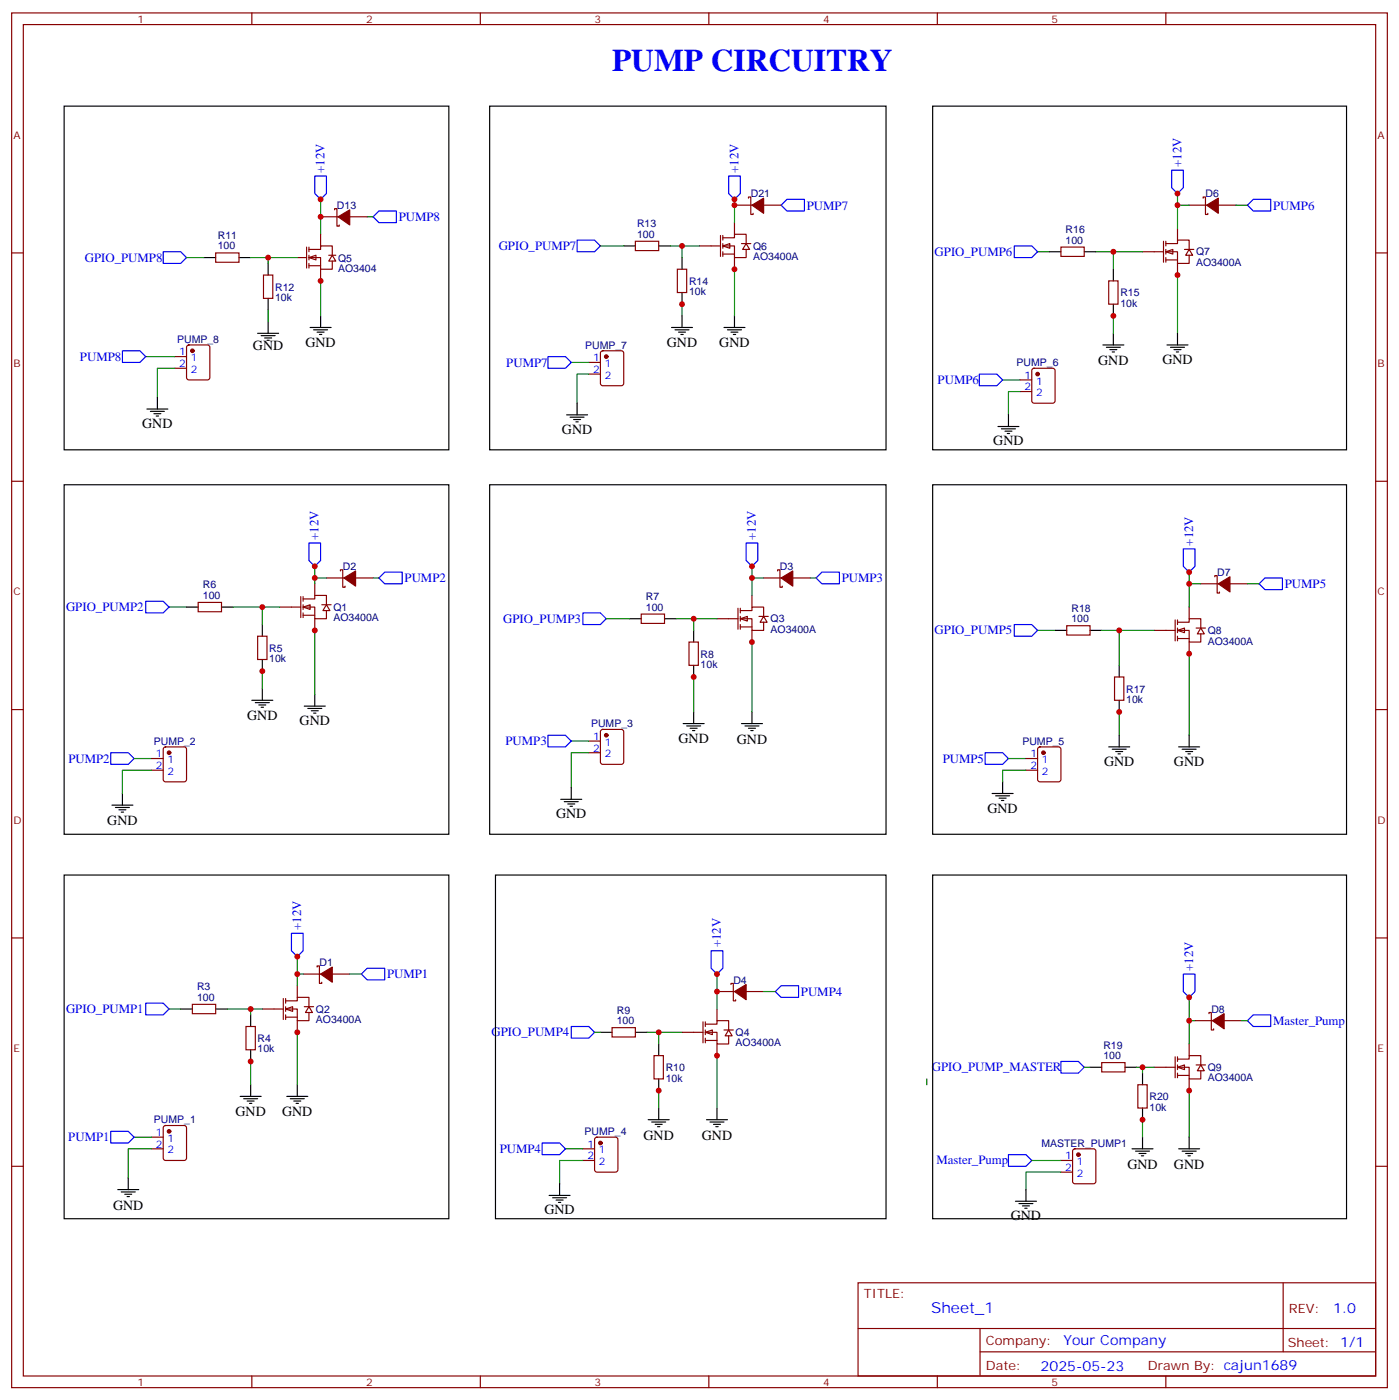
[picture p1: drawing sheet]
<svg xmlns="http://www.w3.org/2000/svg" width="423mm" height="424mm" viewBox="0 0 423 424" stroke-linecap="round" stroke-linejoin="round" font-family="sans-serif">
<g fill="none" stroke="#870000" stroke-width=".35">
<path d="M3.5 3.9h416.3v416.3h-416.3zM7.1 7.4h409.2v409.3h-409.2zM76.2 3.9v3.5M145.3 3.9v3.5M214.5 3.9v3.5M283.6 3.9v3.5M352.8 3.9v3.5M3.5 76.6h3.6M416.3 76.6h3.5M3.5 145.7h3.6M416.3 145.7h3.5M3.5 214.9h3.6"/>
<path d="M416.3 214.9h3.5M3.5 284h3.6M416.3 284h3.5M58.2 304.1h7.1v2.9h-7.1zM74.4 310.8h2.9v7.1h-2.9zM3.5 353.2h3.6M45.9 344.3h3.5M45.9 347.9h3.5M49.6 341l.5-.2h5.6l.7 .4v9.5l-.4 .6-5.9 .1-.7-.5v-9.4zM416.3 353.2h3.5M259.6 388.4h156.7v28.3h-156.7zM388.3 388.5v20.8"/>
<path d="M76.2 416.7v3.5M145.3 416.7v3.5M214.5 416.7v3.5M259.7 402.3h156.4M283.6 416.7v3.5M296.6 409.3h119.5M296.6 402.3v14.1M352.8 416.7v3.5"/>
</g>
<circle cx="51.2" cy="342.6" r=".53" fill="#870000" stroke="#870000" stroke-width=".35"/>
<path d="M54.7 305.5h3.5M65.3 305.5h3.5M75.8 307.3v3.5M75.8 317.9v3.5" fill="none" stroke="#000" stroke-width=".35"/>
<g fill="#fff" stroke="#870000" stroke-width=".35">
<path d="M86.4 305.5l2.1-.7v1.4z"/>
<path d="M93.5 304.8l1 1.8h-2.1z"/>
</g>
<path d="M90 298.5v3.5M79.4 305.5h6.3M85.7 302.4v6.3M86.4 303.1h3.6v-1.1h3.5v2.8M86.4 305.5h3.6v3.6h3.5v-2.5M86.4 308h3.6M86.4 302.4v1.4M86.4 304.8v1.4M86.4 307.3v1.4M90 309.1v3.5M92.1 304.8h2.8" fill="none" stroke="#870000" stroke-width=".35"/>
<path d="M51.2 183.8h5.2M40.6 229.7h5.3M40.6 344.3h5.3" fill="none" stroke="#008700" stroke-width=".35"/>
<path d="M114.7 175l1.7-1.8h5.3v3.6h-5.3zM44.1 182.1h5.3l1.8 1.7-1.8 1.8h-5.3zM33.5 227.9h5.3l1.8 1.8-1.8 1.8h-5.3zM109.4 295l1.7-1.8h5.3v3.5h-5.3zM44.1 303.8h5.3l1.8 1.7-1.8 1.8h-5.3z" fill="none" stroke="#00f" stroke-width=".35"/>
<g fill="none" stroke="#000" stroke-width=".35">
<path d="M19.4 146.8h116.4v105.8h-116.4zM76.2 212.1h6.3M77.3 212.8h4.2M78.3 213.5h2.1M79 214.2h.7M79.4 208.5v3.6M33.9 243.8h6.3M34.9 244.5h4.3M36 245.2h2.1M36.7 245.9h.7M37 240.3v3.5M19.4 265h116.4v104h-116.4z"/>
<path d="M72.7 332h6.3M73.7 332.7h4.3M74.8 333.4h2.1M75.5 334.1h.7M75.8 328.5v3.5M86.8 332h6.3M87.8 332.7h4.3M88.9 333.4h2.1M89.6 334.1h.7M90 328.5v3.5"/>
</g>
<g fill="#fff" stroke="#870000" stroke-width=".35">
<path d="M91.7 183.8l2.1-.7v1.4z"/>
<path d="M98.8 183.1l1 1.8h-2.1z"/>
</g>
<g fill="none" stroke="#870000" stroke-width=".35">
<path d="M95.2 176.8v3.5M60 182.4h7v2.8h-7zM78 192.7h2.8v7h-2.8zM84.7 183.8h6.3M91 180.7v6.3M91.7 181.4h3.5v-1.1h3.6v2.8M91.7 183.8h3.5v3.6h3.6v-2.5M91.7 186.3h3.5M91.7 180.7v1.4M91.7 183.1v1.4M91.7 185.6v1.4M95.2 187.4v3.5"/>
<path d="M97.4 183.1h2.8M194 185.9h7.1v2.9h-7.1zM208.5 194.4h2.8v7.1h-2.8zM45.9 229.7h3.5M45.9 233.2h3.5M49.6 226.4l.5-.2h5.6l.7 .4v9.4l-.4 .7h-5.9l-.7-.4v-9.4zM178.2 224.4h3.5M178.2 227.9h3.5M181.9 221.1l.5-.2h5.6l.7 .4v9.5l-.4 .6-5.9 .1-.7-.5v-9.4z"/>
</g>
<path d="M56.4 183.8h3.6M67 183.8h3.6M79.4 189.1v3.6M79.4 199.7v3.5M190.5 187.4h3.5M201.1 187.4h3.5M209.9 190.9v3.5M209.9 201.5v3.5" fill="none" stroke="#000" stroke-width=".35"/>
<g fill="#870000" stroke="#870000" stroke-width=".35">
<circle cx="51.2" cy="227.9" r=".53"/>
<circle cx="183.4" cy="222.6" r=".53"/>
</g>
<g fill="#fff" stroke="#870000" stroke-width=".35">
<path d="M224 187.4l2.1-.7v1.4z"/>
<path d="M231.1 186.7l1 1.7h-2.1z"/>
</g>
<g fill="none" stroke="#870000" stroke-width=".35">
<path d="M217 187.4h6.3M223.3 184.2v6.3M224 184.9h3.5v-1.1h3.6v2.9M224 187.4h3.5v3.5h3.6v-2.5M224 189.8h3.5M224 184.2v1.4M224 186.7v1.4M224 189.1v1.4M227.5 180.3v3.5M227.5 190.9v3.5M229.7 186.7h2.8M185.2 311.2h7.1v2.8h-7.1z"/>
<path d="M197.9 319.7h2.8v7h-2.8zM176.4 347.9h3.5M176.4 351.4h3.5M180.2 344.6l.4-.3h5.7l.6 .5 .1 9.4-.5 .7h-5.9l-.6-.4-.1-9.4z"/>
</g>
<path d="M172.9 224.4h5.3" fill="none" stroke="#008700" stroke-width=".35"/>
<path d="M246.9 175l1.8-1.8h5.3v3.6h-5.3zM176.4 185.6h5.3l1.7 1.8-1.7 1.7h-5.3zM165.8 222.6h5.3l1.8 1.8-1.8 1.8h-5.3z" fill="none" stroke="#00f" stroke-width=".35"/>
<g fill="none" stroke="#000" stroke-width=".35">
<path d="M148.2 146.8h119.9v105.8h-119.9zM206.7 219.1h6.4M207.8 219.8h4.2M209.9 215.6v3.5M224.4 219.1h6.3M225.4 219.8h4.3M227.5 215.6v3.5M208.8 220.5h2.2M209.5 221.2h.8M226.5 220.5h2.1M227.2 221.2h.7M181.7 312.6h3.5"/>
<path d="M192.3 312.6h3.5M199.3 316.1v3.6M199.3 326.7v3.5"/>
</g>
<circle cx="181.7" cy="346.1" r=".53" fill="#870000" stroke="#870000" stroke-width=".35"/>
<g fill="#fff" stroke="#870000" stroke-width=".35">
<path d="M213.4 312.6l2.1-.7v1.4z"/>
<path d="M220.5 311.9l1 1.8h-2.1z"/>
</g>
<g fill="none" stroke="#870000" stroke-width=".35">
<path d="M65.3 76.6h7v2.8h-7zM192.3 73.1h7v2.8h-7zM79.7 83.3h2.8v7h-2.8zM205 81.5h2.8v7.1h-2.8zM52.9 108h3.5M52.9 111.5h3.5M56.7 104.7l.4-.2h5.7l.6 .4 .1 9.4-.5 .7h-5.9l-.6-.4-.1-9.4zM178.2 109.7h3.5M178.2 113.3h3.5M181.9 106.4l.5-.2h5.6l.7 .5v9.4l-.4 .6-5.9 .1-.7-.5v-9.4zM206.4 312.6h6.3M212.7 309.4v6.4"/>
<path d="M213.4 310.1h3.6v-1h3.5v2.8M213.4 312.6h3.6v3.5h3.5v-2.4M213.4 315.1h3.6M213.4 309.4v1.4M213.4 311.9v1.4M213.4 314.4v1.4M217 305.5v3.6M217 316.1v3.6M219.1 311.9h2.8"/>
</g>
<path d="M97 60.4v10.5M97 85.1v10.5M44.1 108h8.8M171.1 347.9h5.3" fill="none" stroke="#008700" stroke-width=".35"/>
<path d="M49.4 76.2h5.3l1.7 1.8-1.7 1.8h-5.3zM172.9 310.8h5.3l1.7 1.8-1.7 1.8h-5.3zM234.6 300.2l1.8-1.7h5.3v3.5h-5.3z" fill="none" stroke="#00f" stroke-width=".35"/>
<g fill="none" stroke="#000" stroke-width=".35">
<path d="M19.4 32.1h116.4v104.1h-116.4zM61.7 78h3.6M72.3 78h3.5M81.1 79.8v3.5M188.7 74.5h3.6M199.3 74.5h3.5M206.4 78v3.5M81.1 90.3v3.6M81.1 97.4v3.5M93.8 99.2h6.4M94.9 99.9h4.2M97 95.6v3.6"/>
<path d="M206.4 88.6v3.5M78 100.9h6.3M79 101.6h4.3M80.1 102.3h2.1M80.8 103h.7M96 100.6h2.1M96.7 101.3h.7M149.9 265h118.2v104h-118.2zM196.1 339.1h6.4M197.2 339.8h4.2M199.3 335.5v3.6M213.8 339.1h6.3"/>
<path d="M214.8 339.8h4.3M217 335.5v3.6M198.3 340.5h2.1M199 341.2h.7M215.9 340.5h2.1M216.6 341.2h.7"/>
</g>
<g fill="#870000" stroke="#870000" stroke-width=".35">
<circle cx="58.2" cy="106.2" r=".53"/>
<circle cx="183.4" cy="108" r=".53"/>
</g>
<g fill="#fff" stroke="#870000" stroke-width=".35">
<path d="M218.7 74.5l2.1-.7v1.4z"/>
<path d="M225.8 73.8l1 1.7h-2.1z"/>
</g>
<path d="M211.7 74.5h6.3M218 71.3v6.3M218.7 72h3.5v-1.1h3.6v2.9M218.7 74.5h3.5v3.5h3.6v-2.5M218.7 76.9h3.5M218.7 71.3v1.4M218.7 73.8v1.4M218.7 76.2v1.4M222.2 67.4v3.5M222.2 78v3.5M224.4 73.8h2.8" fill="none" stroke="#870000" stroke-width=".35"/>
<path d="M314 76.2h3.5M331.6 76.2h5.3v5.3M172.9 109.7h5.3M303.4 115h5.3" fill="none" stroke="#008700" stroke-width=".35"/>
<path d="M174.6 72.7h5.3l1.8 1.8-1.8 1.7h-5.3zM236.4 62.1l1.7-1.7h5.3v3.5h-5.3zM306.9 74.5h5.3l1.8 1.7-1.8 1.8h-5.3zM377.5 62.1l1.7-1.7h5.3v3.5h-5.3z" fill="none" stroke="#00f" stroke-width=".35"/>
<g fill="none" stroke="#000" stroke-width=".35">
<path d="M148.2 32.1h119.9v104.1h-119.9zM282.2 32.1h125.3v104.1h-125.3zM203.2 99.2h6.3M204.3 99.9h4.2M206.4 95.6v3.6M219.1 99.2h6.3M220.1 99.9h4.3M222.2 95.6v3.6M205.3 100.6h2.1M206 101.3h.7M221.2 100.6h2.1M221.9 101.3h.7"/>
<path d="M333.7 104.5h6.4M334.8 105.2h4.2M335.8 105.9h2.2M336.5 106.6h.8M336.9 100.9v3.6"/>
</g>
<g fill="#fff" stroke="#870000" stroke-width=".35">
<path d="M352.8 76.2l2.1-.7v1.4z"/>
<path d="M359.8 75.5l1.1 1.8h-2.1z"/>
</g>
<g fill="none" stroke="#870000" stroke-width=".35">
<path d="M321 74.8h7.1v2.8h-7.1zM345.7 76.2h6.4M352.1 73.1v6.3M352.8 73.8h3.5v-1.1h3.5v2.8M352.8 76.2h3.5v3.6h3.5v-2.5M352.8 78.7h3.5M352.8 73.1v1.4M352.8 75.5v1.4M352.8 78v1.4M356.3 69.2v3.5M356.3 79.8v3.5M358.4 75.5h2.8"/>
<path d="M335.5 85.1h2.8v7h-2.8zM308.7 115h3.5M308.7 118.6h3.5M312.4 111.7l.5-.2h5.7l.6 .4 .1 9.5-.5 .6-5.9 .1-.6-.5-.1-9.4z"/>
</g>
<path d="M317.5 76.2h3.5M328.1 76.2h3.5M336.9 81.5v3.6M336.9 92.1v3.5M282.2 146.8h125.3v105.8h-125.3zM303.4 236.7v3.6M300.2 240.3h6.4M301.3 241h4.2M302.3 241.7h2.1M303 242.4h.7" fill="none" stroke="#000" stroke-width=".35"/>
<circle cx="314" cy="113.3" r=".53" fill="#870000" stroke="#870000" stroke-width=".35"/>
<path d="M314 190.9h5.3M305.2 229.7h5.2" fill="none" stroke="#008700" stroke-width=".35"/>
<path d="M381 176.8l1.8-1.8h5.3v3.5h-5.3zM298.1 227.9h5.3l1.8 1.8-1.8 1.8h-5.3z" fill="none" stroke="#00f" stroke-width=".35"/>
<g fill="#fff" stroke="#870000" stroke-width=".35">
<path d="M356.3 190.9l2.1-.7v1.4z"/>
<path d="M363.4 190.2l1 1.7h-2.1z"/>
</g>
<g fill="none" stroke="#870000" stroke-width=".35">
<path d="M322.8 189.5h7v2.8h-7zM349.2 190.9h6.4M355.6 187.7v6.4M356.3 188.4h3.5v-1h3.6v2.8M356.3 190.9h3.5v3.5h3.6v-2.5M356.3 193.4h3.5M356.3 187.7v1.4M356.3 190.2v1.4M356.3 192.7v1.4M359.8 183.8v3.6M359.8 194.4v3.5M361.9 190.2h2.9"/>
<path d="M337.3 205h2.8v7.1h-2.8zM310.4 229.7h3.6M310.4 233.2h3.6M314.2 226.4l.5-.2h5.6l.7 .4v9.4l-.4 .7h-5.9l-.7-.4v-9.4zM333.4 321.8h7v2.8h-7zM344.3 328.5h2.8v7h-2.8zM321 351.4h3.6M321 354.9h3.6M324.8 348.1l.5-.2h5.6l.7 .4v9.5l-.5 .6-5.8 .1-.7-.5v-9.4z"/>
</g>
<path d="M319.3 190.9h3.5M329.8 190.9h3.6M338.7 201.5v3.5M338.7 212.1v3.5M329.8 323.2h3.6M340.4 323.2h3.6M345.7 324.9v3.6M345.7 335.5v3.6" fill="none" stroke="#000" stroke-width=".35"/>
<g fill="#870000" stroke="#870000" stroke-width=".35">
<circle cx="315.7" cy="227.9" r=".53"/>
<circle cx="326.3" cy="349.6" r=".53"/>
</g>
<g fill="#fff" stroke="#870000" stroke-width=".35">
<path d="M356.3 323.2l2.1-.7v1.4z"/>
<path d="M363.4 322.5l1 1.7h-2.1z"/>
</g>
<path d="M359.8 316.1v3.6M349.2 323.2h6.4M355.6 320v6.4M356.3 320.7h3.5v-1h3.6v2.8M356.3 323.2h3.5v3.5h3.6v-2.5M356.3 325.6h3.5M356.3 320v1.4M356.3 322.5v1.4M356.3 324.9v1.5M359.8 326.7v3.5M361.9 322.5h2.9" fill="none" stroke="#870000" stroke-width=".35"/>
<path d="M95.2 53.3h3.6v5.3l-1.8 1.8-1.8-1.8zM112.9 65.7l1.8-1.8h5.2v3.5h-5.2zM37 106.2h5.3l1.8 1.8-1.8 1.7h-5.3zM306.9 189.1h5.3l1.8 1.8-1.8 1.8h-5.3zM377.5 309.1l1.7-1.8h5.3v3.5h-5.3zM321 321.4h5.3l1.8 1.8-1.8 1.7h-5.3zM305.2 349.6h5.2l1.8 1.8-1.8 1.8h-5.2z" fill="none" stroke="#00f" stroke-width=".35"/>
<g fill="none" stroke="#000" stroke-width=".35">
<path d="M44.4 123.9h6.4M45.5 124.6h4.2M46.6 125.3h2.1M47.3 126h.7M47.6 120.3v3.6M282.2 265h125.3v104h-125.3zM342.5 347.9h6.4M343.6 348.6h4.2M344.7 349.3h2.1M345.4 350h.7M345.7 344.3v3.6M356.7 347.9h6.3"/>
<path d="M357.7 348.6h4.2M358.8 349.3h2.1M359.5 350h.7M359.8 344.3v3.6"/>
</g>
<path d="M56.4 78h5.3M111.1 65.7h1.8M52.9 111.5h-5.3v8.8M178.2 113.3h-3.6v8.8M308.7 118.6h-3.5v7M310.4 233.2h-7v3.5M280.5 326.7v1.8M45.9 347.9h-7.1v8.8M321 354.9h-10.6v5.3" fill="none" stroke="#008700" stroke-width=".35"/>
<path d="M93.5 78l2.1-.7v1.4z" fill="#fff" stroke="#870000" stroke-width=".35"/>
<g fill="none" stroke="#870000" stroke-width=".35">
<path d="M90 78h2.8M92.8 74.8v6.4M93.5 75.5h3.5v-1h3.5v2.8M93.5 78h3.5v3.5h3.5v-2.4M93.5 74.8v1.4M93.5 77.3v1.4M93.5 79.8v1.4M97 70.9v3.6M97 65.7h5.3M99.5 77.3h2.1M100.5 77.3l1.1 1.8h-2.1zM101.2 63.5v-.3h.8v5.3h.7v-.4"/>
<path d="M105.8 65.7h5.3M222.2 62.1h5.3M226.5 60v-.3h.7v5.2h.7v-.3M231.1 62.1h5.3M359.8 62.1h5.3M364.1 60v-.3h.7v5.2h.7v-.3M368.7 62.1h5.2M93.5 80.5h3.5M97 81.5v3.6M98.8 175h5.3M103 172.9v-.4h.7v5.3h.7v-.3M107.6 175h5.3"/>
<path d="M231.1 175h5.3M235.3 172.9v-.4h.7v5.3h.7v-.3M239.9 175h5.3M363.4 176.8h5.3M367.6 174.7v-.4h.7v5.3h.7v-.4M372.2 176.8h5.3M91.7 295h5.3M96 292.8v-.3h.7v5.3h.7v-.4M100.5 295h5.3M221.2 298.1v-.3h.7v5.3h.7v-.4M217 300.2h5.2M225.8 300.2h5.3"/>
<path d="M361.6 309.1h5.3M365.8 307v-.4h.7v5.3h.7v-.4M370.4 309.1h5.3"/>
</g>
<g fill="none" stroke="#008700" stroke-width=".35">
<path d="M356.3 58.6v10.6M75.8 78h14.2M81.1 78v1.8M181.7 74.5h7M202.8 74.5h8.9M206.4 74.5v3.5M222.2 60.4v7M336.9 76.2h8.8M356.3 62.1h3.5M373.9 62.1h3.6M81.1 93.9v3.5M206.4 92.1v3.5"/>
<path d="M222.2 81.5v14.1M336.9 95.6v5.3M356.3 83.3v17.6M95.2 171.5v3.5M98.8 175h-3.6v1.8M112.9 175h1.8M227.5 171.5v3.5M231.1 175h-3.6v5.3M245.2 175h1.7M359.8 173.2v3.6M363.4 176.8h-3.6v7M377.5 176.8h3.5"/>
<path d="M70.6 183.8h14.1M79.4 183.8v5.3M95.2 190.9v19.4M183.4 187.4h7.1M204.6 187.4h12.4M209.9 187.4v3.5M227.5 194.4v21.2M333.4 190.9h15.8M338.7 190.9v10.6M359.8 197.9v24.7M79.4 203.2v5.3M209.9 205v10.6"/>
<path d="M338.7 215.6v7M45.9 233.2h-8.9v7.1M178.2 227.9h-5.3v10.6M90 289.7v5.3M91.7 295h-1.7v3.5M105.8 295h3.6M217 295v10.5M51.2 305.5h3.5M68.8 305.5h10.6M75.8 305.5v1.8M90 312.6v15.9M179.9 312.6h1.8"/>
<path d="M195.8 312.6h10.6M199.3 312.6v3.5M217 319.7v15.8M231.1 300.2h3.5M359.8 302v14.1M359.8 309.1h1.8M375.7 309.1h1.8M75.8 321.4v7.1M199.3 330.2v5.3M328.1 323.2h1.7M344 323.2h5.2M345.7 323.2v1.7"/>
<path d="M345.7 339.1v5.2M359.8 330.2v14.1M176.4 351.4h-7.1v7.1M312.2 351.4h8.8"/>
</g>
<g fill="#870000" stroke="#870000" stroke-width=".35">
<path d="M102.3 65.7l3.5-2.2v4.6z"/>
<path d="M227.5 62.1l3.6-2.1v4.6z"/>
<path d="M365.1 62.1l3.6-2.1v4.6z"/>
<path d="M368.7 176.8l3.5-2.1v4.5z"/>
<path d="M236.4 175l3.5-2.1v4.6z"/>
<path d="M104.1 175l3.5-2.1v4.6z"/>
<path d="M97 295l3.5-2.2v4.6z"/>
<path d="M222.2 300.2l3.6-2.1v4.6z"/>
<path d="M366.9 309.1l3.5-2.1v4.5z"/>
</g>
<path d="M220.5 53.3h3.5v5.3l-1.8 1.8-1.7-1.8zM354.5 51.5h3.6v5.3l-1.8 1.8-1.8-1.8zM165.8 108h5.3l1.8 1.7-1.8 1.8h-5.3zM296.3 113.3h5.3l1.8 1.7-1.8 1.8h-5.3zM93.5 164.4h3.5v5.3l-1.8 1.8-1.7-1.8zM225.8 164.4h3.5v5.3l-1.8 1.8-1.7-1.8zM358.1 166.2h3.5v5.3l-1.8 1.7-1.7-1.7zM88.2 282.6h3.5v5.3l-1.7 1.8-1.8-1.8zM215.2 287.9h3.5v5.3l-1.7 1.8-1.8-1.8zM358.1 295h3.5v5.2l-1.8 1.8-1.7-1.8zM33.5 342.6h5.3l1.8 1.7-1.8 1.8h-5.3zM164 346.1h5.3l1.8 1.8-1.8 1.7h-5.3z" fill="none" stroke="#00f" stroke-width=".35"/>
<g fill="none" stroke="#000" stroke-width=".35">
<path d="M353.1 104.5h6.4M354.2 105.2h4.2M355.2 105.9h2.2M356 106.6h.7M356.3 100.9v3.6M171.4 125.6h6.4M172.5 126.3h4.2M173.6 127h2.1M174.3 127.7h.7M174.6 122.1v3.5M302 129.2h6.3M303 129.9h4.3"/>
<path d="M304.1 130.6h2.1M304.8 131.3h.7M305.2 125.6v3.6M92.1 213.8h6.3M93.1 214.5h4.3M94.2 215.2h2.1M94.9 215.9h.7M95.2 210.3v3.5M172.9 238.5v3.5M335.5 226.2h6.3M336.5 226.9h4.3M337.6 227.6h2.1"/>
<path d="M338.3 228.3h.7M338.7 222.6v3.6M356.7 226.2h6.3M357.7 226.9h4.2M358.8 227.6h2.1M359.5 228.3h.7M359.8 222.6v3.6M169.7 242h6.3M170.7 242.7h4.3M171.8 243.5h2.1M172.5 244.2h.7M38.8 356.7v3.5"/>
<path d="M169.3 358.5v3.5M35.6 360.2h6.4M36.7 360.9h4.2M37.7 361.6h2.2M38.5 362.3h.7M166.2 362h6.3M167.2 362.7h4.2M168.3 363.4h2.1M169 364.1h.7M307.3 363.7h6.3M308.3 364.5h4.3M309.4 365.2h2.1"/>
<path d="M310.1 365.9h.7M310.4 360.2v3.5"/>
</g>
<g fill="#c00">
<circle cx="97" cy="65.7" r=".88"/>
<circle cx="222.3" cy="62.1" r=".88"/>
<circle cx="217" cy="300.2" r=".88"/>
<circle cx="345.7" cy="323.2" r=".88"/>
<circle cx="359.8" cy="309.1" r=".88"/>
<circle cx="199.3" cy="312.6" r=".88"/>
<circle cx="90" cy="295" r=".88"/>
<circle cx="75.8" cy="305.5" r=".88"/>
<circle cx="95.3" cy="175" r=".88"/>
<circle cx="79.4" cy="183.8" r=".88"/>
<circle cx="227.5" cy="175" r=".88"/>
<circle cx="209.9" cy="187.4" r=".88"/>
<circle cx="338.7" cy="190.9" r=".88"/>
<circle cx="359.8" cy="176.8" r=".88"/>
<circle cx="356.3" cy="62.1" r=".88"/>
<circle cx="336.9" cy="76.2" r=".88"/>
<circle cx="206.4" cy="74.5" r=".88"/>
<circle cx="359.8" cy="330.2" r=".88"/>
<circle cx="345.7" cy="339.1" r=".88"/>
<circle cx="359.8" cy="302" r=".88"/>
<circle cx="217" cy="295" r=".88"/>
<circle cx="217" cy="319.7" r=".88"/>
<circle cx="199.3" cy="330.2" r=".88"/>
<circle cx="90" cy="289.7" r=".88"/>
<circle cx="90" cy="312.6" r=".88"/>
<circle cx="75.8" cy="321.4" r=".88"/>
<circle cx="95.3" cy="171.5" r=".88"/>
<circle cx="95.3" cy="190.9" r=".88"/>
<circle cx="79.4" cy="203.2" r=".88"/>
<circle cx="227.5" cy="171.5" r=".88"/>
<circle cx="227.5" cy="194.4" r=".88"/>
<circle cx="209.9" cy="205" r=".88"/>
<circle cx="359.8" cy="197.9" r=".88"/>
<circle cx="338.7" cy="215.6" r=".88"/>
<circle cx="359.8" cy="173.2" r=".88"/>
<circle cx="356.3" cy="58.6" r=".88"/>
<circle cx="356.3" cy="83.3" r=".88"/>
<circle cx="336.9" cy="95.6" r=".88"/>
<circle cx="222.3" cy="60.4" r=".88"/>
<circle cx="222.3" cy="81.5" r=".88"/>
<circle cx="206.4" cy="92.1" r=".88"/>
<circle cx="97" cy="85.1" r=".88"/>
<circle cx="97" cy="60.4" r=".88"/>
<circle cx="81.1" cy="78" r=".88"/>
</g>
<text font-size="9.5" fill="#00f" x="185.2" y="21.6">PUMP CIRCUITRY</text>
<text font-size="4.6" fill="#00f" x="281.7" y="397.5">Sheet_1</text>
<g font-size="4.2">
<text x="76.6" y="105.9">GND</text>
<text x="92.4" y="105.2">GND</text>
<text x="201.8" y="105.2">GND</text>
<text x="217.7" y="105.2">GND</text>
<text x="332.3" y="110.5">GND</text>
<text x="351.7" y="110.1">GND</text>
<text x="43" y="129.5">GND</text>
<text x="170" y="131.3">GND</text>
<text x="300.6" y="134.8">GND</text>
<text x="74.8" y="218.1">GND</text>
<text x="90.7" y="219.5">GND</text>
<text x="205.3" y="225.1">GND</text>
<text x="223" y="225.2">GND</text>
<text x="334.1" y="231.8">GND</text>
<text x="355.2" y="231.8">GND</text>
<text x="32.5" y="249.9">GND</text>
<text x="168.3" y="247.7">GND</text>
<text x="298.8" y="246.3">GND</text>
<text x="71.3" y="338">GND</text>
<text x="85.4" y="338.1">GND</text>
<text x="194.7" y="345.1">GND</text>
<text x="212.4" y="345.1">GND</text>
<text x="341.1" y="353.9">GND</text>
<text x="355.2" y="353.9">GND</text>
<text x="34.2" y="366.3">GND</text>
<text x="164.7" y="367.6">GND</text>
<text x="305.9" y="369.4">GND</text>
</g>
<g font-size="4.2" fill="#00f">
<text x="403.4" y="397.7">1.0</text>
<text x="321.8" y="407.3">Your Company</text>
<text x="314.9" y="415.1">2025-05-23</text>
</g>
<g font-size="3.9" fill="#00f">
<text x="98.2" y="52.3" transform="rotate(-90 98.2 52.3)">+12V</text>
<text x="223.5" y="52.3" transform="rotate(-90 223.5 52.3)">+12V</text>
<text x="357.5" y="50.5" transform="rotate(-90 357.5 50.5)">+12V</text>
<text x="244.1" y="63.4">PUMP7</text>
<text x="385.2" y="63.4">PUMP6</text>
<text x="120.6" y="67">PUMP8</text>
<text x="150.9" y="75.7">GPIO_PUMP7</text>
<text x="282.8" y="77.4">GPIO_PUMP6</text>
<text x="25.7" y="79.3">GPIO_PUMP8</text>
<text x="24.2" y="109.2">PUMP8</text>
<text x="153.2" y="111">PUMP7</text>
<text x="283.7" y="116.3">PUMP6</text>
<text x="96.4" y="163.4" transform="rotate(-90 96.4 163.4)">+12V</text>
<text x="228.7" y="163.4" transform="rotate(-90 228.7 163.4)">+12V</text>
<text x="361.1" y="165.2" transform="rotate(-90 361.1 165.2)">+12V</text>
<text x="122.4" y="176.3">PUMP2</text>
<text x="254.7" y="176.3">PUMP3</text>
<text x="388.8" y="178.1">PUMP5</text>
<text x="20" y="185">GPIO_PUMP2</text>
<text x="152.3" y="188.6">GPIO_PUMP3</text>
<text x="282.8" y="192.1">GPIO_PUMP5</text>
<text x="153" y="225.7">PUMP3</text>
<text x="20.7" y="230.9">PUMP2</text>
<text x="285.3" y="231">PUMP5</text>
<text x="91.1" y="281.6" transform="rotate(-90 91.1 281.6)">+12V</text>
<text x="218.1" y="286.9" transform="rotate(-90 218.1 286.9)">+12V</text>
<text x="361.1" y="294" transform="rotate(-90 361.1 294)">+12V</text>
<text x="117.1" y="296.3">PUMP1</text>
<text x="242.4" y="301.6">PUMP4</text>
<text x="20" y="306.7">GPIO_PUMP1</text>
<text x="385.2" y="310.4">Master_Pump</text>
<text x="148.8" y="313.8">GPIO_PUMP4</text>
<text x="282" y="324.3">GPIO_PUMP_MASTER</text>
<text x="20.7" y="345.5">PUMP1</text>
<text x="151.2" y="349.1">PUMP4</text>
<text x="283.3" y="352.6">Master_Pump</text>
</g>
<g font-size="3.9" fill="#800">
<text x="261.4" y="393">TITLE:</text>
<text x="390" y="397.7">REV:</text>
<text x="298.3" y="407.2">Company:</text>
<text x="389.7" y="407.8">Sheet: 1/1</text>
<text x="298.3" y="414.9">Date:</text>
<text x="347.4" y="415">Drawn By: cajun1689</text>
</g>
<g font-size="3.2" fill="#800">
<text x="41.6" y="6.9">1</text>
<text x="110.8" y="6.9">2</text>
<text x="179.9" y="6.9">3</text>
<text x="249.1" y="6.9">4</text>
<text x="318.2" y="6.9">5</text>
<text x="4.1" y="42">A</text>
<text x="416.8" y="42">A</text>
<text x="4.1" y="111.2">B</text>
<text x="416.8" y="111.2">B</text>
<text x="4.1" y="180.3">C</text>
<text x="416.8" y="180.3">C</text>
<text x="4.1" y="249.4">D</text>
<text x="416.8" y="249.4">D</text>
<text x="4.1" y="318.6">E</text>
<text x="416.8" y="318.6">E</text>
<text x="41.6" y="419.7">1</text>
<text x="110.8" y="419.7">2</text>
<text x="179.9" y="419.7">3</text>
<text x="249.1" y="419.7">4</text>
<text x="318.2" y="419.7">5</text>
</g>
<g font-size="3.2" fill="#000080">
<text x="227.2" y="59.7">D21</text>
<text x="364.8" y="59.7">D6</text>
<text x="102" y="63.3">D13</text>
<text x="192.8" y="68.8">R13</text>
<text x="322.4" y="70.6">R16</text>
<text x="65.9" y="75.5">100</text>
<text x="65.9" y="72.4">R11</text>
<text x="192.8" y="72">100</text>
<text x="227.9" y="75.6">Q6</text>
<text x="322.4" y="73.8">100</text>
<text x="361.9" y="77.4">Q7</text>
<text x="102.3" y="82.3">AO3404</text>
<text x="102.3" y="79.3">Q5</text>
<text x="227.9" y="78.8">AO3400A</text>
<text x="361.9" y="80.5">AO3400A</text>
<text x="83.3" y="88">R12</text>
<text x="208.5" y="89.4">10k</text>
<text x="208.5" y="86.2">R14</text>
<text x="339" y="89.8">R15</text>
<text x="83.3" y="91.2">10k</text>
<text x="339" y="92.9">10k</text>
<text x="53.6" y="103.8">PUMP_8</text>
<text x="177.1" y="105.6">PUMP_7</text>
<text x="307.6" y="110.8">PUMP_6</text>
<text x="103.7" y="172.6">D2</text>
<text x="236" y="172.6">D3</text>
<text x="61.4" y="178.2">R6</text>
<text x="368.3" y="174.4">D7</text>
<text x="61.4" y="181.4">100</text>
<text x="100.9" y="185">Q1</text>
<text x="195.4" y="184.9">100</text>
<text x="195.4" y="181.7">R7</text>
<text x="324.2" y="185.2">R18</text>
<text x="100.9" y="188.1">AO3400A</text>
<text x="233.2" y="191.7">AO3400A</text>
<text x="233.2" y="188.5">Q3</text>
<text x="324.2" y="188.4">100</text>
<text x="81.5" y="197.4">R5</text>
<text x="365.5" y="195.2">AO3400A</text>
<text x="365.5" y="192">Q8</text>
<text x="81.5" y="200.5">10k</text>
<text x="212" y="202.3">10k</text>
<text x="212" y="199.1">R8</text>
<text x="340.8" y="209.7">R17</text>
<text x="340.8" y="212.8">10k</text>
<text x="178.9" y="220.2">PUMP_3</text>
<text x="46.5" y="225.6">PUMP_2</text>
<text x="309.4" y="225.5">PUMP_5</text>
<text x="96.7" y="292.6">D1</text>
<text x="59.6" y="299.9">R3</text>
<text x="221.9" y="297.9">D4</text>
<text x="59.6" y="303.1">100</text>
<text x="95.6" y="309.8">AO3400A</text>
<text x="95.6" y="306.7">Q2</text>
<text x="186.6" y="310.1">100</text>
<text x="186.6" y="307">R9</text>
<text x="366.6" y="306.7">D8</text>
<text x="78" y="315.5">R4</text>
<text x="222.6" y="316.9">AO3400A</text>
<text x="222.6" y="313.7">Q4</text>
<text x="333.9" y="317.6">R19</text>
<text x="78" y="318.7">10k</text>
<text x="333.9" y="320.7">100</text>
<text x="201.4" y="327.5">10k</text>
<text x="201.4" y="324.4">R10</text>
<text x="365.5" y="327.5">AO3400A</text>
<text x="365.5" y="324.3">Q9</text>
<text x="347.8" y="333.2">R20</text>
<text x="46.6" y="340.1">PUMP_1</text>
<text x="347.8" y="336.3">10k</text>
<text x="176.9" y="343.8">PUMP_4</text>
<text x="315.1" y="347.2">MASTER_PUMP1</text>
</g>
<g font-size="3.2" fill="#00f">
<text x="54.3" y="107.6">1</text>
<text x="54.3" y="111.2">2</text>
<text x="57.7" y="109.4">1</text>
<text x="57.7" y="112.9">2</text>
<text x="179.5" y="109.4">1</text>
<text x="179.5" y="112.9">2</text>
<text x="183" y="111.2">1</text>
<text x="183" y="114.7">2</text>
<text x="310" y="114.7">1</text>
<text x="310" y="118.2">2</text>
<text x="313.5" y="116.5">1</text>
<text x="313.5" y="120">2</text>
<text x="179.5" y="224">1</text>
<text x="179.5" y="227.6">2</text>
<text x="183" y="225.8">1</text>
<text x="47.2" y="229.3">1</text>
<text x="47.2" y="232.9">2</text>
<text x="50.7" y="231.1">1</text>
<text x="183" y="229.3">2</text>
<text x="311.8" y="229.3">1</text>
<text x="311.8" y="232.9">2</text>
<text x="315.3" y="231.1">1</text>
<text x="50.7" y="234.6">2</text>
<text x="315.3" y="234.6">2</text>
<text x="47.2" y="344">1</text>
<text x="47.2" y="347.5">2</text>
<text x="50.7" y="345.8">1</text>
<text x="177.7" y="347.5">1</text>
<text x="50.7" y="349.3">2</text>
<text x="177.7" y="351">2</text>
<text x="181.2" y="349.3">1</text>
<text x="181.2" y="352.8">2</text>
<text x="322.4" y="351">1</text>
<text x="325.9" y="352.8">1</text>
<text x="322.4" y="354.6">2</text>
<text x="325.9" y="356.3">2</text>
</g>
</svg>
